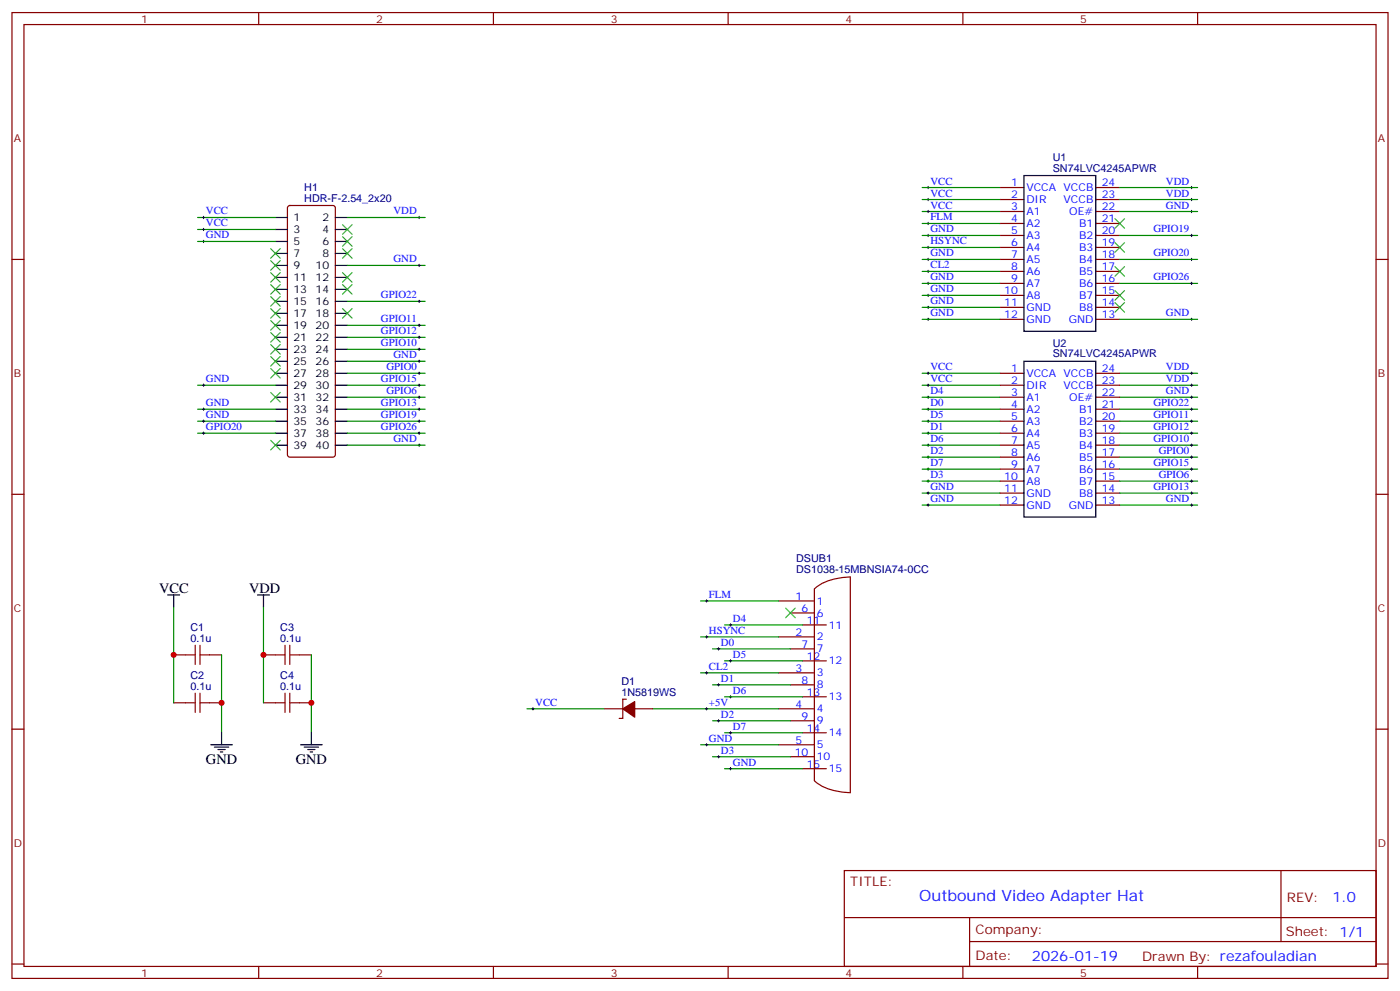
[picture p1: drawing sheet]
<svg xmlns="http://www.w3.org/2000/svg" width="412mm" height="292mm" viewBox="0 0 412 292" stroke-linecap="round" stroke-linejoin="round" font-family="sans-serif">
<g fill="none" stroke="#870000" stroke-width=".35">
<path d="M3.5 3.7h405.4v284.3h-405.4zM7.1 7.2h398.2v277.3h-398.2zM76.2 3.7v3.5M145.3 3.7v3.5M214.5 3.7v3.5M283.6 3.7v3.5M352.8 3.7v3.5M294.6 55.2h7M294.6 58.7h7M322.8 55.2h7M322.8 58.7h7M3.5 76.4h3.6"/>
<path d="M84.9 60.7l.5-.2h12.7l.5 .2 .2 .5v72.7l-.3 .5-.4 .2h-12.7l-.5-.2-.2-.5v-72.7zM294.6 76.4h7M294.6 62.3h7M294.6 65.8h7M294.6 69.3h7M294.6 72.8h7M294.6 79.9h7M322.8 76.4h7M322.8 62.3h7M322.8 65.8h7M322.8 69.3h7M322.8 72.8h7"/>
<path d="M322.8 79.9h7M405.3 76.4h3.6M294.6 83.4h7M294.6 87h7M294.6 90.5h7M294.6 94h7M322.8 83.4h7M322.8 87h7M322.8 90.5h7M322.8 94h7M294.6 109.9h7M294.6 113.4h7"/>
<path d="M294.6 116.9h7M322.8 109.9h7M322.8 113.4h7M322.8 116.9h7M294.6 120.5h7M294.6 124h7M294.6 127.5h7M294.6 131.1h7M294.6 134.6h7M294.6 138.1h7M322.8 120.5h7M322.8 124h7"/>
<path d="M322.8 127.5h7M322.8 131.1h7M322.8 134.6h7M322.8 138.1h7M3.5 145.5h3.6M294.6 141.6h7M294.6 145.2h7M294.6 148.7h7M322.8 141.6h7M322.8 145.2h7M322.8 148.7h7M405.3 145.5h3.6"/>
<path d="M229.3 176.9h10.6M239.9 173.4a17.1 17.1 0 0 1 10.6-3.5v63.5a19.1 19.1 0 0 1-9.6-2.7l-1-.9zM51.2 192.8h3.5M61.7 192.8h3.6M77.6 192.8h3.5M88.2 192.8h3.5M229.3 187.5h10.6M229.3 198.1h10.6M232.8 180.4h7.1M232.8 191h7.1M236.4 184h7M236.4 194.6h7"/>
<path d="M3.5 214.7h3.6M51.2 206.9h3.5M61.7 206.9h3.6M77.6 206.9h3.5M88.2 206.9h3.5M178.2 208.7h5.2M184.5 205.8h-1.1v5.7h-1M187 208.7h5.3M229.3 208.7h10.6M229.3 219.3h10.6M232.8 201.6h7.1M232.8 212.2h7.1"/>
<path d="M236.4 205.1h7M236.4 215.7h7M405.3 214.7h3.6M232.8 222.8h7.1M236.4 226.3h7M248.7 256.3h156.6v28.2h-156.6zM377.3 256.3v20.9M248.7 270.1h156.5M285.6 277.2h119.6M285.6 270.1v14.2M3.5 283.8h3.6M76.2 284.5v3.5"/>
<path d="M145.3 284.5v3.5M214.5 284.5v3.5M283.6 284.5v3.5M352.8 284.5v3.5M405.3 283.8h3.6"/>
</g>
<g fill="none" stroke="#000" stroke-width=".35">
<path d="M301.6 51.7h21.2v45.8h-21.2zM81.1 64h3.6M81.1 67.6h3.6M81.1 71.1h3.6M81.1 74.6h3.6M81.1 78.1h3.6M98.8 64h3.5M98.8 67.6h3.5M98.8 71.1h3.5M98.8 74.6h3.5M98.8 78.1h3.5M81.1 81.7h3.6"/>
<path d="M81.1 85.2h3.6M81.1 88.7h3.6M81.1 92.3h3.6M81.1 95.8h3.6M81.1 99.3h3.6M98.8 81.7h3.5M98.8 85.2h3.5M98.8 88.7h3.5M98.8 92.3h3.5M98.8 95.8h3.5M98.8 99.3h3.5M81.1 102.8h3.6"/>
<path d="M81.1 106.4h3.6M81.1 109.9h3.6M81.1 113.4h3.6M81.1 116.9h3.6M98.8 102.8h3.5M98.8 106.4h3.5M98.8 109.9h3.5M98.8 113.4h3.5M98.8 116.9h3.5M301.6 106.4h21.2v45.8h-21.2zM81.1 120.5h3.6M81.1 124h3.6"/>
<path d="M81.1 127.5h3.6M81.1 131.1h3.6M98.8 120.5h3.5M98.8 124h3.5M98.8 127.5h3.5M98.8 131.1h3.5M49.4 175.2h3.5M51.2 175.2v3.5M75.8 175.2h3.6M77.6 175.2v3.5M62.1 219.3h6.3M63.1 220h4.3"/>
<path d="M65.3 215.7v3.6M88.5 219.3h6.4M89.6 220h4.2M91.7 215.7v3.6M64.2 220.7h2.1M64.9 221.4h.7M90.7 220.7h2.1M91.4 221.4h.7"/>
</g>
<g fill="none" stroke="#000" stroke-width=".29">
<path d="M273 55.2h.8M273 58.7h.8M273.4 54.9v.7M273.4 58.4v.7M350.7 55.2h.7M350.7 58.7h.7M351 54.9v.7M351 58.4v.7M59.6 71.1h.7M59.6 64h.7M59.6 67.6h.7M60 63.7v.7"/>
<path d="M60 67.2v.7M60 70.7v.7M123.1 64h.7M123.1 78.1h.7M123.5 63.7v.7M123.5 77.8v.7M273 62.3h.8M273 65.8h.8M273 79.9h.8M273 69.3h.8M273 72.8h.8M273 76.4h.8"/>
<path d="M273.4 61.9v.7M273.4 65.4v.7M273.4 69v.7M273.4 72.5v.7M273.4 76v.7M273.4 79.6v.7M350.7 62.3h.7M350.7 69.3h.7M350.7 76.4h.7M351 61.9v.7M351 69v.7M351 76v.7"/>
<path d="M123.1 99.3h.7M123.1 95.8h.7M123.1 88.7h.7M123.5 88.4v.7M123.5 95.4v.7M123.5 99v.7M273 94h.8M273 90.5h.8M273 83.4h.8M273 87h.8M273.4 83.1v.7M273.4 86.6v.7"/>
<path d="M273.4 90.1v.7M273.4 93.7v.7M350.7 94h.7M350.7 83.4h.7M351 83.1v.7M351 93.7v.7M59.6 113.4h.7M60 113.1v.7M123.1 113.4h.7M123.1 116.9h.7M123.1 109.9h.7M123.1 106.4h.7"/>
<path d="M123.1 102.8h.7M123.5 102.5v.7M123.5 106v.7M123.5 109.5v.7M123.5 113.1v.7M123.5 116.6v.7M273 113.4h.8M273 116.9h.8M273 109.9h.8M273.4 109.5v.7M273.4 113.1v.7M273.4 116.6v.7"/>
<path d="M350.7 113.4h.7M350.7 116.9h.7M350.7 109.9h.7M351 109.5v.7M351 113.1v.7M351 116.6v.7M59.6 127.5h.7M59.6 124h.7M59.6 120.5h.7M60 120.1v.7M60 123.6v.8M60 127.2v.7"/>
<path d="M123.1 131.1h.7M123.1 127.5h.7M123.1 124h.7M123.1 120.5h.7M123.5 120.1v.7M123.5 123.6v.8M123.5 127.2v.7M123.5 130.7v.7M273 131.1h.8M273 138.1h.8M273 134.6h.8M273 127.5h.8"/>
<path d="M273 124h.8M273 120.5h.8M273.4 120.1v.7M273.4 123.6v.8M273.4 127.2v.7M273.4 130.7v.7M273.4 134.2v.7M273.4 137.8v.7M350.7 131.1h.7M350.7 138.1h.7M350.7 134.6h.7M350.7 127.5h.7"/>
<path d="M350.7 124h.7M350.7 120.5h.7M351 120.1v.7M351 123.6v.8M351 127.2v.7M351 130.7v.7M351 134.2v.7M351 137.8v.7M273 145.2h.8M273 148.7h.8M273 141.6h.8M273.4 141.3v.7"/>
<path d="M273.4 144.8v.7M273.4 148.3v.7M350.7 145.2h.7M350.7 148.7h.7M350.7 141.6h.7M351 141.3v.7M351 144.8v.7M351 148.3v.7M207.8 176.9h.7M208.1 176.6v.7M207.8 198.1h.7M207.8 187.5h.7"/>
<path d="M208.1 187.1v.8M208.1 197.7v.7M211.3 191h.7M211.7 190.7v.7M214.8 194.6h.7M214.8 184h.7M215.2 183.6v.7M215.2 194.2v.7M156.6 208.7h.7M157 208.3v.7M207.8 219.3h.7M207.8 208.7h.7"/>
<path d="M208.1 208.3v.7M208.1 218.9v.7M211.3 201.6h.7M211.3 212.2h.7M211.7 201.3v.7M211.7 211.8v.7M214.8 205.1h.7M214.8 215.7h.7M215.2 204.8v.7M215.2 215.4v.7M211.3 222.8h.7M211.7 222.4v.7"/>
<path d="M214.8 226.3h.7M215.2 226v.7"/>
</g>
<g fill="none" stroke="#008700" stroke-width=".35">
<path d="M271.6 55.2h23M271.6 58.7h23M329.8 55.2h23M329.8 58.7h23M58.2 71.1h22.9M58.2 64h22.9M58.2 67.6h22.9M102.3 64h22.9M102.3 78.1h22.9M271.6 62.3h23M271.6 65.8h23M271.6 79.9h23"/>
<path d="M271.6 69.3h23M271.6 72.8h23M271.6 76.4h23M329.8 62.3h23M329.8 69.3h23M329.8 76.4h23M102.3 99.3h22.9M102.3 95.8h22.9M102.3 88.7h22.9M271.6 94h23M271.6 90.5h23M271.6 83.4h23"/>
<path d="M271.6 87h23M329.8 94h23M329.8 83.4h23M58.2 113.4h22.9M102.3 113.4h22.9M102.3 116.9h22.9M102.3 109.9h22.9M102.3 102.8h22.9M102.3 106.4h22.9M271.6 113.4h23M271.6 116.9h23M271.6 109.9h23"/>
<path d="M329.8 113.4h23M329.8 116.9h23M329.8 109.9h23M58.2 127.5h22.9M58.2 124h22.9M58.2 120.5h22.9M102.3 131.1h22.9M102.3 127.5h22.9M102.3 124h22.9M102.3 120.5h22.9M271.6 131.1h23M271.6 138.1h23"/>
<path d="M271.6 134.6h23M271.6 127.5h23M271.6 124h23M271.6 120.5h23M329.8 131.1h23M329.8 138.1h23M329.8 134.6h23M329.8 127.5h23M329.8 124h23M329.8 120.5h23M271.6 145.2h23M271.6 148.7h23"/>
<path d="M271.6 141.6h23M329.8 145.2h23M329.8 148.7h23M329.8 141.6h23M51.2 178.7v28.2M77.6 178.7v28.2M206.4 176.9h22.9M65.3 192.8v22.9M91.7 192.8v22.9M206.4 198.1h22.9M206.4 187.5h22.9M209.9 191h22.9"/>
<path d="M213.4 194.6h23M213.4 184h23M155.2 208.7h23M192.3 208.7h37M206.4 219.3h22.9M209.9 201.6h22.9M209.9 212.2h22.9M213.4 205.1h23M213.4 215.7h23M209.9 222.8h22.9M213.4 226.3h23"/>
</g>
<g fill="none" stroke="#3c3" stroke-width=".35">
<path d="M79.7 73.2l2.8 2.8M79.7 76.7l2.8 2.9M82.5 73.2l-2.8 2.8M82.5 76.7l-2.8 2.9M100.9 66.1l2.8 2.9M100.9 69.7l2.8 2.8M100.9 73.2l2.8 2.8M103.7 73.2l-2.8 2.8M103.7 69.7l-2.8 2.8M103.7 66.1l-2.8 2.9M328.4 64.4l2.9 2.8M328.4 78.5l2.9 2.8"/>
<path d="M328.4 71.4l2.9 2.9M331.3 64.4l-2.9 2.8M331.3 78.5l-2.9 2.8M331.3 71.4l-2.9 2.9M79.7 97.9l2.8 2.8M79.7 94.4l2.8 2.8M79.7 90.8l2.8 2.9M79.7 87.3l2.8 2.8M79.7 83.8l2.8 2.8M79.7 80.3l2.8 2.8M82.5 97.9l-2.8 2.8M82.5 94.4l-2.8 2.8"/>
<path d="M82.5 90.8l-2.8 2.9M82.5 87.3l-2.8 2.8M82.5 83.8l-2.8 2.8M82.5 80.3l-2.8 2.8M100.9 90.8l2.8 2.9M100.9 83.8l2.8 2.8M100.9 80.3l2.8 2.8M103.7 90.8l-2.8 2.9M103.7 83.8l-2.8 2.8M103.7 80.3l-2.8 2.8M328.4 89.1l2.9 2.8M328.4 85.5l2.9 2.9"/>
<path d="M331.3 89.1l-2.9 2.8M331.3 85.5l-2.9 2.9M79.7 101.4l2.8 2.8M79.7 108.5l2.8 2.8M79.7 115.5l2.8 2.9M79.7 105l2.8 2.8M82.5 101.4l-2.8 2.8M82.5 105l-2.8 2.8M82.5 108.5l-2.8 2.8M82.5 115.5l-2.8 2.9M79.7 129.6l2.8 2.9M82.5 129.6l-2.8 2.9"/>
<path d="M231.4 179l2.8 2.9M234.2 179l-2.8 2.9"/>
</g>
<g fill="none" stroke="#a10000" stroke-width=".35">
<path d="M54.7 192.8h2.8M57.5 190v5.6M58.9 192.8h2.8M58.9 190v5.6M81.1 192.8h2.9M84 190v5.6M85.4 192.8h2.8M85.4 190v5.6M54.7 206.9h2.8M57.5 204.1v5.6M58.9 204.1v5.6M58.9 206.9h2.8"/>
<path d="M81.1 206.9h2.9M84 204.1v5.6M85.4 206.9h2.8M85.4 204.1v5.6"/>
</g>
<path d="M183.4 208.7l3.6-2.1v4.5z" fill="#870000" stroke="#870000" stroke-width=".35"/>
<g fill="#c00">
<circle cx="51.2" cy="192.8" r=".88"/>
<circle cx="77.6" cy="192.8" r=".88"/>
<circle cx="91.7" cy="206.9" r=".88"/>
<circle cx="65.3" cy="206.9" r=".88"/>
</g>
<text font-size="4.6" fill="#00f" x="270.8" y="265.3">Outbound Video Adapter Hat</text>
<g font-size="4.2">
<text x="46.9" y="174.4">VCC</text>
<text x="73.4" y="174.4">VDD</text>
<text x="60.7" y="224.9">GND</text>
<text x="87.1" y="224.9">GND</text>
</g>
<g font-size="4.2" fill="#00f">
<text x="392.5" y="265.6">1.0</text>
<text x="304" y="282.9">2026-01-19</text>
</g>
<g font-size="3.9" fill="#800">
<text x="250.5" y="260.9">TITLE:</text>
<text x="379.1" y="265.6">REV:</text>
<text x="287.4" y="275.1">Company:</text>
<text x="378.7" y="275.7">Sheet: 1/1</text>
<text x="287.4" y="282.8">Date:</text>
<text x="336.4" y="282.8">Drawn By: rezafouladian</text>
</g>
<g font-size="3.2" fill="#800">
<text x="41.6" y="6.7">1</text>
<text x="110.8" y="6.7">2</text>
<text x="179.9" y="6.7">3</text>
<text x="249.1" y="6.7">4</text>
<text x="318.2" y="6.7">5</text>
<text x="4.1" y="41.8">A</text>
<text x="405.9" y="41.8">A</text>
<text x="4.1" y="110.9">B</text>
<text x="405.9" y="110.9">B</text>
<text x="4.1" y="180.1">C</text>
<text x="405.9" y="180.1">C</text>
<text x="4.1" y="249.2">D</text>
<text x="405.9" y="249.2">D</text>
<text x="41.6" y="287.5">1</text>
<text x="110.8" y="287.5">2</text>
<text x="179.9" y="287.5">3</text>
<text x="249.1" y="287.5">4</text>
<text x="318.2" y="287.5">5</text>
</g>
<g font-size="3.2" fill="#000080">
<text x="310.1" y="47.4">U1</text>
<text x="310.1" y="50.5">SN74LVC4245APWR</text>
<text x="89.6" y="59.4">HDR-F-2.54_2x20</text>
<text x="89.6" y="56.2">H1</text>
<text x="310.1" y="105.2">SN74LVC4245APWR</text>
<text x="310.1" y="102.1">U2</text>
<text x="234.5" y="165.6">DSUB1</text>
<text x="234.5" y="168.8">DS1038-15MBNSIA74-0CC</text>
<text x="56.1" y="185.7">C1</text>
<text x="82.6" y="185.7">C3</text>
<text x="56.1" y="188.9">0.1u</text>
<text x="82.6" y="188.9">0.1u</text>
<text x="56.1" y="203">0.1u</text>
<text x="56.1" y="199.8">C2</text>
<text x="82.6" y="203">0.1u</text>
<text x="82.6" y="199.8">C4</text>
<text x="183" y="201.8">D1</text>
<text x="183" y="204.8">1N5819WS</text>
</g>
<g font-size="3.2" fill="#00f">
<text x="274.1" y="54.3">VCC</text>
<text x="274.1" y="57.9">VCC</text>
<text x="297.8" y="54.9">1</text>
<text x="297.8" y="58.4">2</text>
<text x="302.3" y="56.3">VCCA VCCB</text>
<text x="302.3" y="59.8">DIR</text>
<text x="313.3" y="59.8">VCCB</text>
<text x="324.6" y="58.4">23</text>
<text x="324.6" y="54.9">24</text>
<text x="343.5" y="54.3">VDD</text>
<text x="343.5" y="57.9">VDD</text>
<text x="60.7" y="63.1">VCC</text>
<text x="115.9" y="63.1">VDD</text>
<text x="274.1" y="64.9">FLM</text>
<text x="274.1" y="61.4">VCC</text>
<text x="297.8" y="61.9">3</text>
<text x="297.8" y="65.4">4</text>
<text x="302.3" y="63.3">A1</text>
<text x="315" y="63.3">OE#</text>
<text x="324.6" y="65.4">21</text>
<text x="324.6" y="61.9">22</text>
<text x="343.5" y="61.4">GND</text>
<text x="60.7" y="70.2">GND</text>
<text x="60.7" y="66.7">VCC</text>
<text x="274.1" y="68.4">GND</text>
<text x="274.1" y="72">HSYNC</text>
<text x="297.8" y="69">5</text>
<text x="302.3" y="66.9">A2</text>
<text x="302.3" y="70.4">A3</text>
<text x="317.9" y="70.4">B2</text>
<text x="317.9" y="66.9">B1</text>
<text x="324.6" y="69">20</text>
<text x="339.8" y="68.4">GPIO19</text>
<text x="115.9" y="77.3">GND</text>
<text x="274.1" y="75.5">GND</text>
<text x="297.8" y="72.5">6</text>
<text x="297.8" y="76">7</text>
<text x="302.3" y="73.9">A4</text>
<text x="302.3" y="77.4">A5</text>
<text x="317.9" y="77.4">B4</text>
<text x="317.9" y="73.9">B3</text>
<text x="324.6" y="76">18</text>
<text x="324.6" y="72.5">19</text>
<text x="339.8" y="75.5">GPIO20</text>
<text x="274.1" y="79">CL2</text>
<text x="274.1" y="82.6">GND</text>
<text x="297.8" y="79.6">8</text>
<text x="297.8" y="83.1">9</text>
<text x="302.3" y="81">A6</text>
<text x="317.9" y="81">B5</text>
<text x="324.6" y="83.1">16</text>
<text x="324.6" y="79.6">17</text>
<text x="339.8" y="82.6">GPIO26</text>
<text x="112.2" y="87.8">GPIO22</text>
<text x="274.1" y="89.6">GND</text>
<text x="274.1" y="86.1">GND</text>
<text x="295.8" y="86.6">10</text>
<text x="302.3" y="84.5">A7</text>
<text x="302.3" y="88">A8</text>
<text x="317.9" y="88">B7</text>
<text x="317.9" y="84.5">B6</text>
<text x="324.6" y="86.6">15</text>
<text x="112.2" y="94.9">GPIO11</text>
<text x="274.1" y="93.1">GND</text>
<text x="295.8" y="90.1">11</text>
<text x="295.8" y="93.7">12</text>
<text x="302.3" y="91.5">GND</text>
<text x="302.3" y="95.1">GND</text>
<text x="314.8" y="95.1">GND</text>
<text x="317.9" y="91.5">B8</text>
<text x="324.6" y="93.7">13</text>
<text x="324.6" y="90.1">14</text>
<text x="343.5" y="93.1">GND</text>
<text x="112.2" y="102">GPIO10</text>
<text x="112.2" y="98.4">GPIO12</text>
<text x="115.9" y="105.5">GND</text>
<text x="60.7" y="112.5">GND</text>
<text x="112.2" y="112.5">GPIO15</text>
<text x="113.8" y="109">GPIO0</text>
<text x="274.1" y="112.5">VCC</text>
<text x="274.1" y="109">VCC</text>
<text x="297.8" y="109.5">1</text>
<text x="297.8" y="113.1">2</text>
<text x="302.3" y="110.9">VCCA VCCB</text>
<text x="324.6" y="113.1">23</text>
<text x="324.6" y="109.5">24</text>
<text x="343.5" y="112.5">VDD</text>
<text x="343.5" y="109">VDD</text>
<text x="60.7" y="119.6">GND</text>
<text x="112.2" y="119.6">GPIO13</text>
<text x="113.8" y="116.1">GPIO6</text>
<text x="274.1" y="119.6">D0</text>
<text x="274.1" y="116.1">D4</text>
<text x="297.8" y="116.6">3</text>
<text x="302.3" y="114.5">DIR</text>
<text x="302.3" y="118">A1</text>
<text x="313.3" y="114.5">VCCB</text>
<text x="315" y="118">OE#</text>
<text x="324.6" y="116.6">22</text>
<text x="339.8" y="119.6">GPIO22</text>
<text x="343.5" y="116.1">GND</text>
<text x="60.7" y="123.1">GND</text>
<text x="112.2" y="123.1">GPIO19</text>
<text x="274.1" y="123.1">D5</text>
<text x="297.8" y="120.1">4</text>
<text x="297.8" y="123.6">5</text>
<text x="302.3" y="121.5">A2</text>
<text x="302.3" y="125.1">A3</text>
<text x="317.9" y="125.1">B2</text>
<text x="317.9" y="121.5">B1</text>
<text x="324.6" y="123.6">20</text>
<text x="324.6" y="120.1">21</text>
<text x="339.8" y="123.1">GPIO11</text>
<text x="60.7" y="126.6">GPIO20</text>
<text x="112.2" y="126.6">GPIO26</text>
<text x="115.9" y="130.2">GND</text>
<text x="274.1" y="130.2">D6</text>
<text x="274.1" y="126.6">D1</text>
<text x="297.8" y="127.2">6</text>
<text x="297.8" y="130.7">7</text>
<text x="302.3" y="128.6">A4</text>
<text x="317.9" y="128.6">B3</text>
<text x="324.6" y="130.7">18</text>
<text x="324.6" y="127.2">19</text>
<text x="339.8" y="130.2">GPIO10</text>
<text x="339.8" y="126.6">GPIO12</text>
<text x="274.1" y="137.2">D7</text>
<text x="274.1" y="133.7">D2</text>
<text x="297.8" y="134.2">8</text>
<text x="297.8" y="137.8">9</text>
<text x="302.3" y="132.1">A5</text>
<text x="302.3" y="135.6">A6</text>
<text x="317.9" y="135.6">B5</text>
<text x="317.9" y="132.1">B4</text>
<text x="324.6" y="137.8">16</text>
<text x="324.6" y="134.2">17</text>
<text x="339.8" y="137.2">GPIO15</text>
<text x="341.4" y="133.7">GPIO0</text>
<text x="274.1" y="140.8">D3</text>
<text x="295.8" y="141.3">10</text>
<text x="302.3" y="139.2">A7</text>
<text x="302.3" y="142.7">A8</text>
<text x="317.9" y="142.7">B7</text>
<text x="317.9" y="139.2">B6</text>
<text x="324.6" y="141.3">15</text>
<text x="341.4" y="140.8">GPIO6</text>
<text x="274.1" y="144.3">GND</text>
<text x="274.1" y="147.8">GND</text>
<text x="295.8" y="144.8">11</text>
<text x="295.8" y="148.3">12</text>
<text x="302.3" y="146.2">GND</text>
<text x="302.3" y="149.8">GND</text>
<text x="314.8" y="149.8">GND</text>
<text x="317.9" y="146.2">B8</text>
<text x="324.6" y="148.3">13</text>
<text x="324.6" y="144.8">14</text>
<text x="339.8" y="144.3">GPIO13</text>
<text x="343.5" y="147.8">GND</text>
<text x="208.8" y="176">FLM</text>
<text x="234.3" y="176.6">1</text>
<text x="240.6" y="178">1</text>
<text x="215.9" y="183.1">D4</text>
<text x="236.1" y="180.1">6</text>
<text x="237.6" y="183.6">11</text>
<text x="240.6" y="181.5">6</text>
<text x="244.1" y="185">11</text>
<text x="208.8" y="186.6">HSYNC</text>
<text x="212.4" y="190.1">D0</text>
<text x="234.3" y="187.1">2</text>
<text x="236.1" y="190.7">7</text>
<text x="240.6" y="188.6">2</text>
<text x="208.8" y="197.2">CL2</text>
<text x="215.9" y="193.7">D5</text>
<text x="234.3" y="197.7">3</text>
<text x="237.6" y="194.2">12</text>
<text x="240.6" y="192.1">7</text>
<text x="244.1" y="195.6">12</text>
<text x="212.4" y="200.7">D1</text>
<text x="236.1" y="201.3">8</text>
<text x="240.6" y="199.1">3</text>
<text x="240.6" y="202.7">8</text>
<text x="157.7" y="207.8">VCC</text>
<text x="208.8" y="207.8">+5V</text>
<text x="215.9" y="204.3">D6</text>
<text x="234.3" y="208.3">4</text>
<text x="237.6" y="204.8">13</text>
<text x="240.6" y="209.7">4</text>
<text x="244.1" y="206.2">13</text>
<text x="212.4" y="211.3">D2</text>
<text x="215.9" y="214.8">D7</text>
<text x="236.1" y="211.8">9</text>
<text x="237.6" y="215.4">14</text>
<text x="240.6" y="213.3">9</text>
<text x="208.8" y="218.4">GND</text>
<text x="212.4" y="221.9">D3</text>
<text x="234.3" y="218.9">5</text>
<text x="240.6" y="220.3">5</text>
<text x="244.1" y="216.8">14</text>
<text x="215.9" y="225.4">GND</text>
<text x="234.1" y="222.4">10</text>
<text x="237.6" y="226">15</text>
<text x="240.6" y="223.8">10</text>
<text x="244.1" y="227.4">15</text>
</g>
<g font-size="3.2">
<text x="86.4" y="65.1">1</text>
<text x="95" y="65.1">2</text>
<text x="86.4" y="68.6">3</text>
<text x="95" y="68.6">4</text>
<text x="86.4" y="72.1">5</text>
<text x="86.4" y="75.7">7</text>
<text x="95" y="72.1">6</text>
<text x="95" y="75.7">8</text>
<text x="86.4" y="79.2">9</text>
<text x="86.4" y="82.7">11</text>
<text x="93" y="79.2">10</text>
<text x="93" y="82.7">12</text>
<text x="86.4" y="86.3">13</text>
<text x="86.4" y="89.8">15</text>
<text x="93" y="86.3">14</text>
<text x="93" y="89.8">16</text>
<text x="86.4" y="93.3">17</text>
<text x="93" y="93.3">18</text>
<text x="86.4" y="96.8">19</text>
<text x="86.4" y="100.4">21</text>
<text x="93" y="96.8">20</text>
<text x="93" y="100.4">22</text>
<text x="86.4" y="103.9">23</text>
<text x="86.4" y="107.4">25</text>
<text x="93" y="103.9">24</text>
<text x="93" y="107.4">26</text>
<text x="86.4" y="110.9">27</text>
<text x="93" y="110.9">28</text>
<text x="86.4" y="114.5">29</text>
<text x="86.4" y="118">31</text>
<text x="93" y="114.5">30</text>
<text x="93" y="118">32</text>
<text x="86.4" y="121.5">33</text>
<text x="86.4" y="125.1">35</text>
<text x="93" y="121.5">34</text>
<text x="93" y="125.1">36</text>
<text x="86.4" y="128.6">37</text>
<text x="93" y="128.6">38</text>
<text x="86.4" y="132.1">39</text>
<text x="93" y="132.1">40</text>
</g>
</svg>
